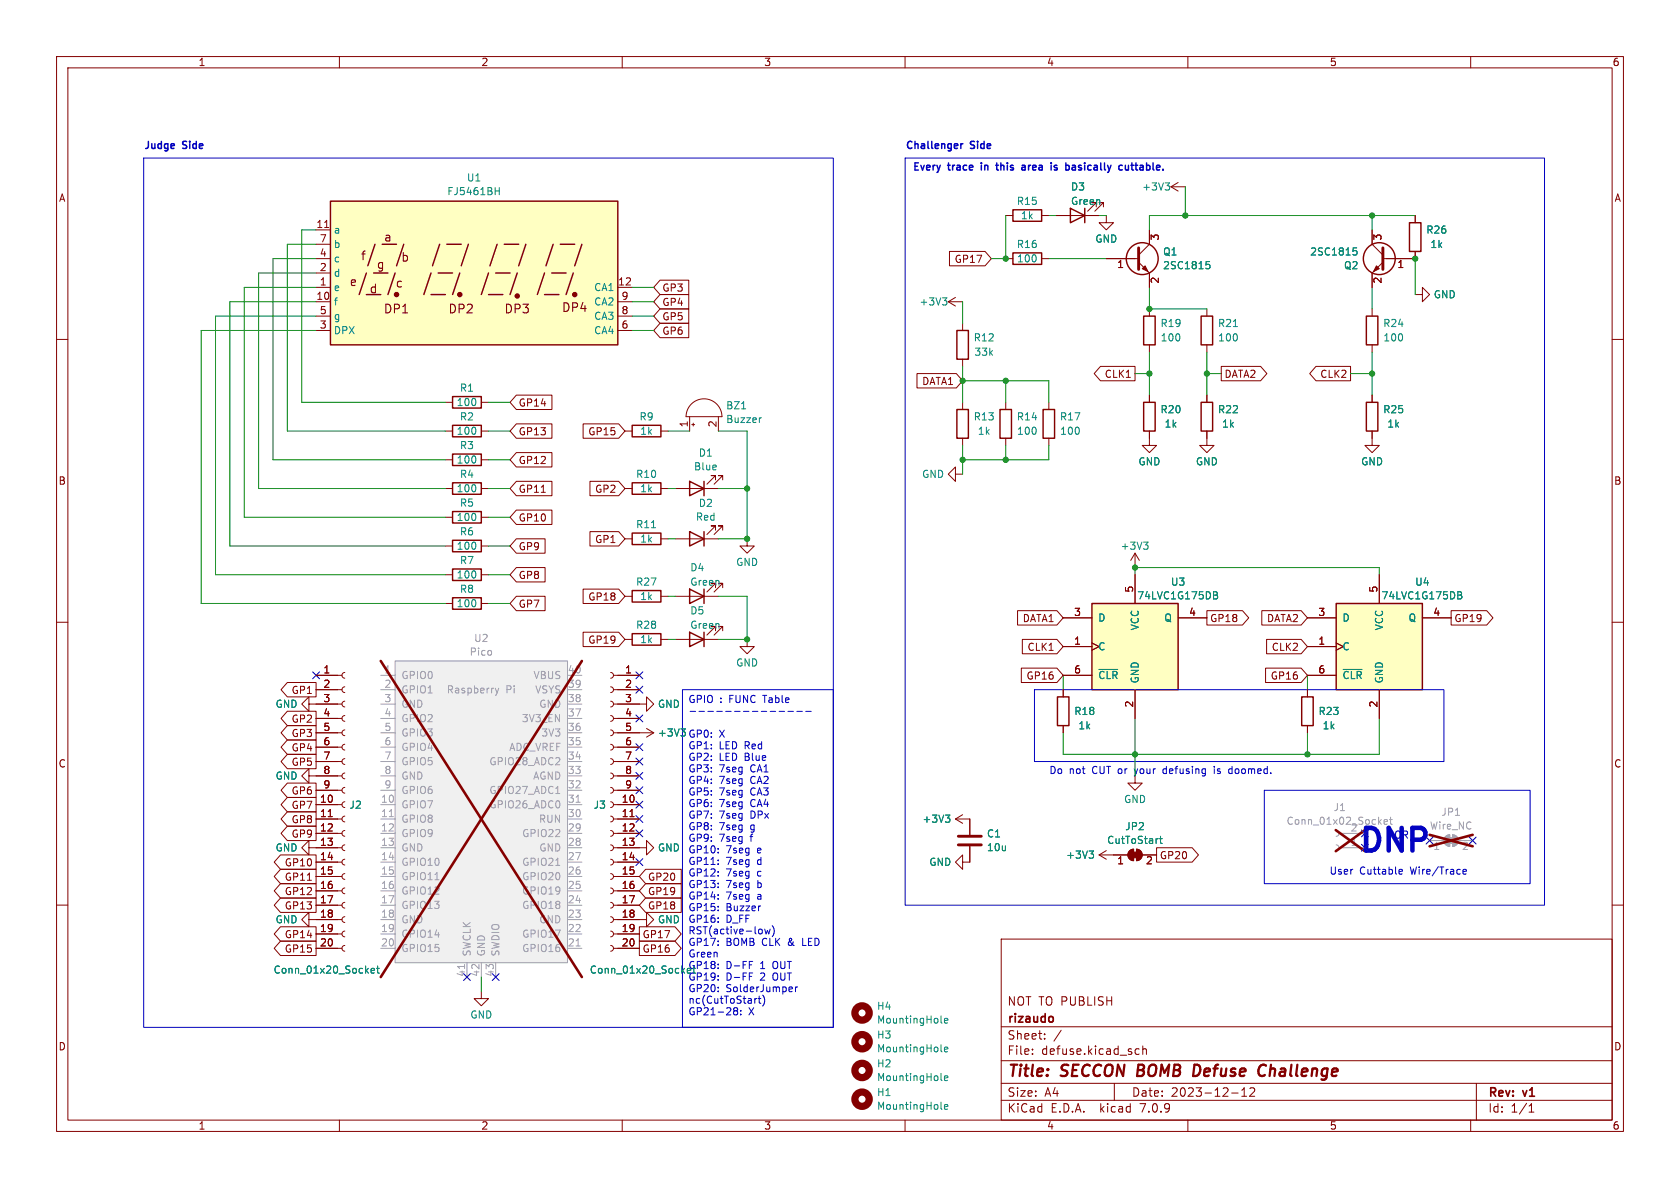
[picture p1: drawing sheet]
<svg xmlns="http://www.w3.org/2000/svg" width="297mm" height="210mm" viewBox="0 0 297 210" stroke-linecap="round" stroke-linejoin="round" font-family="sans-serif">
<g fill="none" stroke="#840000" stroke-width=".18">
<path d="M10 10h277v190h-277zM12 12h273v186h-273zM60 10v2M110 10v2M160 10v2M210 10v2M260 10v2M177.8 38.1h1.3M184.1 38.1h1.3M186.7 38.1h7.6M193.8 36.6v-.8h-.8h.8l-1.5 1.5M195.1 36.6v-.8h-.8h.8l-1.6 1.5"/>
<path d="M195.6 38.1v1.3h1.2l-1.2 1.2-1.3-1.2h1.3M207 33l1.3 .8M207 33h2.5M208.3 32.3l-1.3 .7M250.2 38.1v1.3M10 60h2M55.9 53.3h2.5M55.9 50.8h2.5M55.9 40.6h2.5M55.9 48.3h2.5M55.9 58.4h2.5M55.9 45.7h2.5"/>
<path d="M55.9 55.9h2.5M55.9 43.2h2.5M57.4 40.2h.7M109.2 53.3h2.6M109.2 50.8h2.6M109.2 58.4h2.6M109.2 55.9h2.6M116.7 52.1h5.1v2.5h-5.1l-1.1-1.3zM116.7 57.1h5.1v2.6h-5.1l-1.1-1.3zM116.7 54.6h5.1v2.6h-5.1l-1.1-1.3zM116.7 49.5h5.1v2.6h-5.1l-1.1-1.3zM167.6 53.3l1.3 .8"/>
<path d="M167.6 53.3h2.6M167.9 44.4h6.2l1.2 1.3-1.2 1.3h-6.2zM168.9 52.6l-1.3 .7M170.2 57.2v1.2M177.8 45.7h1.3M184.1 45.7h1.3M195.6 45.7h5.6M201.3 46.4l1.9 1.9v2.5M203.2 40.6v2.6l-1.9 1.9M203.2 54.6v1.3M213.4 54.6v1.3M242.6 40.6v2.6l1.9 1.9"/>
<path d="M242.6 54.6v1.3M244.5 46.4l-1.9 1.9v2.5M250.2 52.1h1.3v-1.3l1.2 1.3-1.2 1.2v-1.2M250.2 44.5v1.2h-5.6M285 60h2M78.7 76.2h1.3M78.7 71.1h1.3M85.1 76.2h1.3M85.1 71.1h1.3M91.3 74.9h6.3v2.6h-6.3l-1.1-1.3zM91.3 69.8h6.3v2.6h-6.3l-1.1-1.3zM103.1 74.9h6.3l1.1 1.3-1.1 1.3h-6.3z"/>
<path d="M110.5 76.2h1.3M116.8 76.2h1.3M121.9 73.7v2.5M122.2 71.4a3.2 3.2 0 0 1 3.5-.7 3.2 3.2 0 0 1 1.9 3h-6.3a3.2 3.2 0 0 1 .9-2.3zM122.3 75.1h.5M122.6 74.8v.5M127 73.7v2.5M162.1 66h7l1.1 1.3-1.1 1.3h-7zM170.2 63.5v1.3M170.2 71.1v1.3M170.2 77.5v1.2M177.8 71.1v1.3"/>
<path d="M177.8 77.5v1.2M185.4 71.1v1.3M185.4 77.5v1.2M194.5 64.8h6.2v2.5h-6.2l-1.1-1.3zM203.2 76.2v2.5h1.3l-1.3 1.3-1.3-1.3h1.3M203.2 61v1.2M203.2 69.9v1.2M213.4 76.2v2.5h1.2l-1.2 1.3-1.3-1.3h1.3M213.4 61v1.2M213.4 69.9v1.2M215.9 64.8h7l1.1 1.2-1.1 1.3h-7zM232.6 64.8h6.2v2.5h-6.2l-1.1-1.3z"/>
<path d="M242.6 76.2v2.5h1.2l-1.2 1.3-1.3-1.3h1.3M242.6 61v1.2M242.6 69.9v1.2M78.7 91.4h1.3M78.7 96.5h1.3M78.7 86.4h1.3M78.7 81.3h1.3M85.1 91.4h1.3M85.1 96.5h1.3M85.1 86.4h1.3M85.1 81.3h1.3M91.3 85.1h6.3v2.5h-6.3l-1.1-1.2z"/>
<path d="M91.3 80h6.3v2.6h-6.3l-1.1-1.3zM91.3 90.2h6.3v2.5h-6.3l-1.1-1.3zM91.3 95.2h5.1v2.6h-5.1l-1.1-1.3zM95.7 87h.7M104.3 85.1h5.1l1.1 1.3-1.1 1.2h-5.1zM104.3 94h5.1l1.1 1.3-1.1 1.2h-5.1zM110.5 95.3h1.3M110.5 86.4h1.3M116.8 95.3h1.3M116.8 86.4h1.3M119.4 95.3h7.6M119.4 86.4h7.6"/>
<path d="M126.5 93.7v-.7h-.8h.8l-1.5 1.5M126.5 84.8v-.7h-.8h.8l-1.5 1.5M127.8 93.7v-.7h-.8h.8l-1.6 1.5M127.8 84.8v-.7h-.8h.8l-1.6 1.5M132.1 95.3v1.2h1.2l-1.2 1.3-1.3-1.3h1.3M168.9 83.8v-1.2l-1.3 1.2 1.3 1.3v-1.3h1.3M200.7 97.8v2.5M200.7 97.8l-.8 1.3M200.7 97.8l.7 1.3M10 110h2M55.9 119.4h4.6M61 118.9l-.4 .1-.1 .4 .1 .3 .4 .2"/>
<path d="M78.7 106.7h1.3M78.7 101.6h1.3M85.1 106.7h1.3M85.1 101.6h1.3M91.3 105.4h5.1v2.6h-5.1l-1.1-1.3zM91.3 100.3h5.1v2.6h-5.1l-1.1-1.3zM103.1 111.8h6.3l1.1 1.2-1.1 1.3h-6.3zM103.1 104.1h6.3l1.1 1.3-1.1 1.3h-6.3zM107.9 118.9l.4 .1 .2 .4-.2 .4-.4 .1M108.5 119.4h4.5M110.5 105.4h1.3M110.5 113h1.3"/>
<path d="M116.8 105.4h1.3M116.8 113h1.3M119.4 105.4h7.6M119.4 113h7.6M126.5 103.9v-.8h-.8h.8l-1.5 1.5M126.5 111.5v-.8h-.8h.8l-1.5 1.6M127.8 103.9v-.8h-.8h.8l-1.6 1.5M127.8 111.5v-.8h-.8h.8l-1.6 1.6M132.1 113v1.3h1.2l-1.2 1.3-1.3-1.3h1.3M179.9 107.9h6.9l1.2 1.3-1.2 1.3h-6.9zM180.6 118.1h6.2l1.2 1.3-1.2 1.3h-6.2zM180.7 113h6.1l1.2 1.3-1.2 1.3h-6.1z"/>
<path d="M188 119.4h5M188 114.3h5M188 109.2h5M193 113.7l1.3 .6-1.3 .6M200.7 101.6v5.1M208.3 109.2h5.1M213.4 107.9h6.3l1.1 1.3-1.1 1.3h-6.3zM223.1 107.9h6.9l1.1 1.3-1.1 1.3h-6.9zM223.7 118.1h6.3l1.1 1.3-1.1 1.3h-6.3zM223.9 113h6.1l1.1 1.3-1.1 1.3h-6.1zM231.1 119.4h5.1M231.1 114.3h5.1"/>
<path d="M231.1 109.2h5.1M236.2 113.7l1.3 .6-1.3 .6M243.8 101.6v5.1M251.5 109.2h5M256.5 107.9h6.3l1.1 1.3-1.1 1.3h-6.3zM285 110h2M50.8 125.7h5.1v2.6h-5.1l-1.1-1.3zM50.8 128.3h5.1v2.5h-5.1l-1.1-1.3zM50.8 120.6h5.1v2.6h-5.1l-1.1-1.3zM50.8 138.4h5.1v2.6h-5.1l-1.1-1.3zM50.8 130.8h5.1v2.6h-5.1l-1.1-1.3zM50.8 133.3h5.1v2.6h-5.1l-1.1-1.3z"/>
<path d="M54.6 124.5v-1.3l-1.3 1.3 1.3 1.2v-1.2h5.9M54.6 137.2v-1.3l-1.3 1.3 1.3 1.2v-1.2h5.9M55.9 139.7h4.6M55.9 134.6h4.6M55.9 132.1h4.6M55.9 129.5h4.6M55.9 127h4.6M55.9 121.9h4.6M61 139.2l-.4 .1-.1 .4 .1 .4 .4 .1M61 136.7l-.4 .1-.1 .3 .1 .4 .4 .2M61 134.1l-.4 .1-.1 .4 .1 .4 .4 .1M61 131.6l-.4 .1-.1 .4 .1 .3 .4 .2"/>
<path d="M61 129l-.4 .2-.1 .3 .1 .4 .4 .1M61 126.5l-.4 .1-.1 .4 .1 .4 .4 .1M61 124l-.4 .1-.1 .3 .1 .4 .4 .2M61 121.4l-.4 .1-.1 .4 .1 .4 .4 .1M107.9 139.2l.4 .1 .2 .4-.2 .4-.4 .1M107.9 136.7l.4 .1 .2 .4-.2 .3-.4 .2M107.9 134.1l.4 .2 .2 .3-.2 .4-.4 .1M107.9 131.6l.4 .1 .2 .4-.2 .4-.4 .1M107.9 129l.4 .2 .2 .4-.2 .3-.4 .1M107.9 126.5l.4 .1 .2 .4-.2 .4-.4 .1M107.9 124l.4 .1 .2 .4-.2 .3-.4 .2M107.9 121.4l.4 .2 .2 .3-.2 .4-.4 .1"/>
<path d="M108.5 124.5h5.8v-1.3l1.3 1.3-1.3 1.2v-1.2M108.5 139.7h4.5M108.5 137.2h4.5M108.5 134.6h4.5M108.5 132.1h4.5M108.5 129.5h7.1M108.5 127h4.5M108.5 121.9h4.5M114.3 128.8l1.3 .7M115.6 129.5l-1.3 .8M188 121.9v1.3M188 128.3v1.2"/>
<path d="M200.7 137.2v1.2h1.2l-1.2 1.3-1.3-1.3h1.3M200.7 121.9v5.1M231.1 121.9v1.3M231.1 128.3v1.2M243.8 121.9v5.1M10 160h2M49.6 153.7h6.3v2.5h-6.3l-1.1-1.3zM49.6 156.2h6.3v2.6h-6.3l-1.1-1.3zM49.6 158.7h6.3v2.6h-6.3l-1.1-1.3zM49.6 151.1h6.3v2.6h-6.3l-1.1-1.3zM50.8 141h5.1v2.5h-5.1l-1.1-1.3zM50.8 143.5h5.1v2.6h-5.1l-1.1-1.3z"/>
<path d="M50.8 146h5.1v2.6h-5.1l-1.1-1.3zM54.3 155.6h.8M54.6 149.9v-1.3l-1.3 1.3 1.3 1.2v-1.2h5.9M55.9 157.5h4.6M55.9 154.9h4.6M55.9 152.4h4.6M55.9 147.3h4.6M55.9 144.8h4.6M55.9 142.2h4.6M58 144.4h.8M61 159.5l-.4 .1-.1 .4 .1 .4 .4 .1M61 157l-.4 .1-.1 .4 .1 .3 .4 .2"/>
<path d="M61 154.4l-.4 .2-.1 .3 .1 .4 .4 .1M61 151.9l-.4 .1-.1 .4 .1 .4 .4 .1M61 149.4l-.4 .1-.1 .3 .1 .4 .4 .2M61 146.8l-.4 .1-.1 .4 .1 .4 .4 .1M61 144.3l-.4 .1-.1 .4 .1 .3 .4 .2M61 141.7l-.4 .2-.1 .3 .1 .4 .4 .1M107.9 159.5l.4 .2 .2 .3-.2 .4-.4 .1M107.9 157l.4 .1 .2 .4-.2 .4-.4 .1M107.9 154.4l.4 .2 .2 .4-.2 .3-.4 .1M107.9 151.9l.4 .1 .2 .4-.2 .4-.4 .1M107.9 149.4l.4 .1 .2 .4-.2 .3-.4 .2M107.9 146.8l.4 .2 .2 .3-.2 .4-.4 .1"/>
<path d="M107.9 144.3l.4 .1 .2 .4-.2 .4-.4 .1M107.9 141.7l.4 .2 .2 .4-.2 .3-.4 .1M108.5 149.9h5.8v-1.3l1.3 1.3-1.3 1.2v-1.2M108.5 157.5h4.5M108.5 154.9h4.5M108.5 152.4h4.5M108.5 147.3h4.5M108.5 144.8h4.5M108.5 142.2h4.5M111.4 144.4h.7M114.1 153.7h6.3v2.5h-6.3l-1.1-1.3zM114.1 156.2h6.3v2.6h-6.3l-1.1-1.3z"/>
<path d="M114.1 158.7h6.3v2.6h-6.3l-1.1-1.3zM168.9 144.8h2.5v2.8M168.9 144.8l1.3 .7M170.2 144l-1.3 .8M171.4 149.6v2.8h-1.2v1.3l-1.3-1.3 1.3-1.3v1.3M194.3 151.1l1.3 .8M194.3 151.1h5.1M195.6 150.4l-1.3 .7M199.7 150.4l.7-.3v2a1.02 1.02 0 0 1-.9-.6 1.02 1.02 0 0 1 .2-1.1zM200.9 150.1a1.02 1.02 0 0 1 1 1 1.02 1.02 0 0 1-1 1zM201.9 151.1h2.6M204.5 149.9h6.3l1.1 1.2-1.1 1.3h-6.3z"/>
<path d="M285 160h2M49.6 163.8h6.3v2.6h-6.3l-1.1-1.3zM49.6 166.4h6.3v2.5h-6.3l-1.1-1.3zM54.6 162.6v-1.3l-1.3 1.3 1.3 1.2v-1.2h5.9M55.9 167.6h4.6M55.9 165.1h4.6M55.9 160h4.6M61 167.1l-.4 .2-.1 .3 .1 .4 .4 .1M61 164.6l-.4 .1-.1 .4 .1 .4 .4 .1M61 162.1l-.4 .1-.1 .3 .1 .4 .4 .2M85.1 175.3v1.2h1.3l-1.3 1.3-1.3-1.3h1.3M107.9 167.1l.4 .2 .2 .4-.2 .3-.4 .1"/>
<path d="M107.9 164.6l.4 .1 .2 .4-.2 .4-.4 .1M107.9 162.1l.4 .1 .2 .4-.2 .3-.4 .2M108.5 162.6h5.8v-1.3l1.3 1.3-1.3 1.2v-1.2M108.5 167.6h4.5M108.5 165.1h4.5M108.5 160h4.5M113 166.4h6.3l1.1 1.2-1.1 1.3h-6.3zM113 163.8h6.3l1.1 1.3-1.1 1.3h-6.3zM177 166h108v32h-108zM60 198v2M110 198v2M160 198v2"/>
<path d="M177 194.5h108M177 191.5h108M177 187.5h108M177 181.5h108M182.5 186.3v.1M182.5 185.5v.1M184.7 183.6v.1M184.7 182.8v.1M187.6 182.1l-1.3 2M197 191.5v3M200.8 186.3h.6M200.8 185.5h.6"/>
<path d="M202 185.5l.2-.1 .4 .1 .1 .9M202 184.9v1.5M210 198v2M217.7 193.2h1.2M219.5 193.8h.9M219.5 192.7l.5-.4v1.5M221 192.4l.5-.1 .2 .1 .1 .3-.9 1.1h.9M260 198v2M261 191.5v6.5M270.3 196.6h.9M270.3 195.5l.4-.4v1.5"/>
</g>
<path d="M201.3 188.2l-.3 2h.8M211.2 188.2l.7 .1M211.9 189.9l-.5 .3M223.6 190a.73 .73 0 0 1-.9 .1M223.8 188.4a.69 .69 0 0 0-1 .1" fill="none" stroke="#840000" stroke-width=".4"/>
<path d="M186.1 179.8l.1 .2v.4l-.1 .2" fill="none" stroke="#840000" stroke-width=".3"/>
<path d="M69.8 116.8h30.5v53.4h-30.5z" fill="#f0f0f0" stroke="#f0f0f0" stroke-width=".18"/>
<g fill="none" stroke="#a1a1a1" stroke-width=".18">
<path d="M67.3 119.4h2.5M69.8 116.8h30.5v53.4h-30.5zM100.3 119.4h2.6M67.3 121.9h2.5M67.3 124.5h2.5M67.3 139.7h2.5M67.3 137.2h2.5M67.3 134.6h2.5M67.3 132.1h2.5M67.3 129.5h2.5M67.3 127h2.5M87.6 121.7l.3 .8"/>
<path d="M87.9 122.5l-.3 .4M88.2 121.7l-.3 .8M100.3 121.9h2.6M100.3 124.5h2.6M100.3 139.7h2.6M100.3 137.2h2.6M100.3 134.6h2.6M100.3 132.1h2.6M100.3 129.5h2.6M100.3 127h2.6M67.3 142.2h2.5M67.3 144.8h2.5"/>
<path d="M67.3 147.3h2.5M67.3 149.9h2.5M67.3 152.4h2.5M67.3 154.9h2.5M67.3 157.5h2.5M68.8 144.4h.7M76.9 155.5h.7M98.2 153h.8M98.2 140.3h.8M100.3 142.2h2.6M100.3 144.8h2.6M100.3 147.3h2.6"/>
<path d="M100.3 149.9h2.6M100.3 152.4h2.6M100.3 154.9h2.6M100.3 157.5h2.6M101.8 141.8h.8M236.2 146.8l.4 .2 .1 .3-.1 .4-.4 .1M236.2 149.4l.4 .1 .1 .4-.1 .3-.4 .2M236.7 147.3h4.6M236.7 149.9h4.6M244.7 144.9h.5M245.7 144.9h.4M245.8 144.5v1"/>
<path d="M252.7 148.6h2.6M255.6 147.8l.7-.2v2a1.02 1.02 0 0 1-1-.6 1.02 1.02 0 0 1 .3-1.2zM256.8 147.6a1.02 1.02 0 0 1 1 1 1.02 1.02 0 0 1-1 1zM257.8 148.6h2.5M67.3 160h2.5M67.3 162.6h2.5M67.3 165.1h2.5M67.3 167.6h2.5M82.1 170.5v.7M82.5 170.2v2.5M85.1 170.2v2.5M87.6 170.2v2.5"/>
<path d="M100.3 160h2.6M100.3 162.6h2.6M100.3 165.1h2.6M100.3 167.6h2.6M101.8 167.2h.8"/>
</g>
<path d="M67.3 116.8l35.6 55.9M102.9 116.8l-35.6 55.9M236.1 146.7l5.2 3.8M241.3 146.7l-5.2 3.8M252.7 147.6l7.6 2M260.3 147.6l-7.6 2" fill="none" stroke="#840000" stroke-width=".46"/>
<g fill="none" stroke="#840000" stroke-width=".25">
<path d="M58.4 35.6h50.8v25.4h-50.8zM179.1 37.1h5v2h-5zM189.2 36.8l2.6 1.3-2.6 1.3zM191.8 36.8v2.6M249.2 39.4h2v5.1h-2zM64.8 48.3l-1.3 3.8M64.8 52.1h2.5M66 48.3h2.6M66.3 43.2l-1.3 3.8M67.6 43.2h2.5M69.8 48.3l-1.2 3.8M71.4 43.2l-1.3 3.8"/>
<path d="M76.2 52.1h2.5M76.2 48.3l-1.3 3.8M77.5 48.3h2.5M77.7 43.2l-1.2 3.8M79 43.2h2.5M81.3 48.3l-1.3 3.8M82.8 43.2l-1.3 3.8M86.4 52.1h2.5M86.4 48.3l-1.3 3.8M87.6 48.3h2.6M87.9 43.2l-1.3 3.8M89.2 43.2h2.5"/>
<path d="M91.4 48.3l-1.2 3.8M93 43.2l-1.3 3.8M96.3 52.1h2.5M96.3 48.3l-1.3 3.8M97.5 48.3h2.6M97.8 43.2l-1.3 3.8M99.1 43.2h2.5M101.3 48.3l-1.2 3.8M102.9 43.2l-1.3 3.8M169.2 58.4h2v5.1h-2zM179.1 44.7h5v2h-5zM202.2 55.9h2v5.1h-2z"/>
<path d="M212.3 55.9h2.1v5.1h-2.1zM241.6 55.9h2v5.1h-2zM80 75.2h5.1v2h-5.1zM80 70.1h5.1v2h-5.1zM111.8 75.2h5v2h-5zM169.2 72.4h2v5.1h-2zM176.8 72.4h2v5.1h-2zM184.4 72.4h2v5.1h-2zM202.2 71.1h2v5.1h-2zM212.3 71.1h2.1v5.1h-2.1zM241.6 71.1h2v5.1h-2zM80 90.4h5.1v2.1h-5.1z"/>
<path d="M80 95.5h5.1v2h-5.1zM80 85.3h5.1v2.1h-5.1zM80 80.3h5.1v2h-5.1zM111.8 94.2h5v2.1h-5zM111.8 85.3h5v2.1h-5zM121.9 94l2.6 1.3-2.6 1.2zM121.9 85.1l2.6 1.3-2.6 1.2zM124.5 85.1v2.5M124.5 94v2.5M80 105.7h5.1v2h-5.1zM80 100.6h5.1v2h-5.1zM111.8 104.4h5v2h-5z"/>
<path d="M111.8 112h5v2h-5zM121.9 104.1l2.6 1.3-2.6 1.3zM121.9 111.8l2.6 1.2-2.6 1.3zM124.5 104.1v2.6M124.5 111.8v2.5M193 106.7h15.3v15.2h-15.3zM236.2 106.7h15.3v15.2h-15.3zM186.9 123.2h2.1v5.1h-2.1zM230.1 123.2h2.1v5.1h-2.1z"/>
<circle cx="201.9" cy="45.7" r="2.82"/>
<circle cx="243.8" cy="45.7" r="2.82"/>
</g>
<g fill="none" stroke="#008484" stroke-width=".18">
<path d="M87.5 33.8h.8M88.3 33.1v1.3M206 32.3h.8l-.5 .5M206.5 32.8l.3 .3v.3l-.3 .2M166.6 52.6h.8l-.4 .5M167.2 53.1l.2 .3v.3l-.2 .2M213.2 46.2h.6M213.4 46.7h.3l.2 .3-.1 .5h-.4M218 57.7h.8M239.2 43.8h.6M239.4 44.3h.3l.2 .2-.1 .5-.4 .1M131.1 72.3h.7"/>
<path d="M134.6 73.9h-.2M115.2 93.3h.7M202.2 95.8h.8l-.5 .5M202.7 96.3l.3 .3v.3l-.3 .2M194.3 118.3h3.3M214.5 104.6l.6 .1 .1 .3-.2 .2M214.5 105.2h.5M215 105.2l.3 .3-.1 .3-.7 .1M237.5 118.3h3.3M257.7 104.6l.6 .1 .1 .3-.3 .2M257.7 105.2h.4M258.1 105.2l.3 .3v.3l-.7 .1"/>
<path d="M120.4 128.8h.8l-.5 .5M120.9 129.3l.2 .2M121.1 130l-.2 .1M167.1 144.1h.8l-.4 .5M167.7 144.6l.2 .2v.3l-.2 .3M192.5 150.4h.8l-.4 .5M193.1 150.9l.2 .3v.3l-.2 .2M205 148.3h.5M205.2 147.8v1.1l.3 .2M65.6 171.6l.6-.1v-.3h-.4l-.2 .2 .1 .6h.5M66.6 171.2h.5M66.8 170.8v1l.3 .2"/>
<path d="M166.4 190.8l.1 .2M166.4 185.8l.1 .1M166.4 195.9l.1 .2M166.4 180.7l.1 .2M167 190.6l.6-.1-.1-.3h-.4l-.1 .2v.6h.5M167 180.4l.6-.1-.1-.2-.4-.1-.1 .2v.6h.5M167 185.5l.6-.1-.1-.2-.4-.1-.1 .2v.6h.5M167 195.7l.6-.1-.1-.3h-.4l-.1 .1v.6h.5"/>
</g>
<g fill="#ffffc2" stroke="#ffffc2" stroke-width=".18">
<path d="M58.4 35.6h50.8v25.4h-50.8z"/>
<path d="M193 106.7h15.3v15.2h-15.3z"/>
<path d="M236.2 106.7h15.3v15.2h-15.3z"/>
</g>
<g fill="#840000" stroke="#840000" stroke-width=".25">
<circle cx="70.1" cy="52.1" r=".36"/>
<circle cx="81.3" cy="52.1" r=".36"/>
<circle cx="91.4" cy="52.3" r=".36"/>
<circle cx="101.6" cy="52.1" r=".36"/>
</g>
<path d="M201.3 43.8v3.8M244.5 43.8v3.8M169.4 149.4h4.1M169.4 147.8h4.1" fill="none" stroke="#840000" stroke-width=".51"/>
<g fill="#840000" stroke="#840000" stroke-width=".18">
<path d="M243.3 47l.5 .5-1 .5z"/>
<path d="M200.2 150.6h1v1h-1z"/>
<path d="M199.7 150.4l.7-.3v2a1.02 1.02 0 0 1-.9-.6 1.02 1.02 0 0 1 .2-1.1z"/>
<path d="M200.9 150.1a1.02 1.02 0 0 1 1 1 1.02 1.02 0 0 1-1 1z"/>
<path d="M202.4 47l.5 1-1-.5z"/>
</g>
<g fill="none" stroke="#840000" stroke-width="1.3">
<circle cx="152.4" cy="179.1" r="1.27"/>
<circle cx="152.4" cy="189.2" r="1.27"/>
<circle cx="152.4" cy="194.3" r="1.27"/>
<circle cx="152.4" cy="184.1" r="1.27"/>
</g>
<g fill="#a1a1a1" stroke="#a1a1a1" stroke-width=".18">
<path d="M256 148.1h1v1h-1z"/>
<path d="M255.6 147.8l.7-.2v2a1.02 1.02 0 0 1-1-.6 1.02 1.02 0 0 1 .3-1.2z"/>
<path d="M256.8 147.6a1.02 1.02 0 0 1 1 1 1.02 1.02 0 0 1-1 1z"/>
</g>
<g fill="none" stroke="#0000c2" stroke-width=".18">
<path d="M25.4 27.9h121.9v153.7h-121.9zM160 27.9h113v132.1h-113zM120.6 121.9h26.7v59.7h-26.7zM122 125.8h1M123.6 125.8h.9M125.1 125.8h1M126.7 125.8h1M128.3 125.8h1M129.9 125.8h.9M131.4 125.8h1M133 125.8h1M134.6 125.8h1"/>
<path d="M136.2 125.8h.9M137.7 125.8h1M139.3 125.8h1M140.9 125.8h.9M142.4 125.8h1M182.9 121.9h72.4v12.7h-72.4zM205.7 136l-.1 .1 .1 .6M214.7 135.5v.1M214.7 135.9v.8M217.3 136.6l.2 .1h.3M217.8 136l-.3-.1-.2 .1M223.5 139.7h47v16.5h-47z"/>
<path d="M247.4 154.5h.5M247.4 153.7h.4l.1 .3-.6 .1M258.6 154.3l.2 .2h.4M258.6 153.9l.2-.2h.3l.1 .2v.1l-.6 .1M129.8 178.7l-.1 .5 .2 .2 .5-.1v-.4l-.1-.2M131 179.3v.1M132.5 170h.6M132.5 172h.6M134.2 176.1v1.1l.3 .2M134.3 160.2h.2M134.6 164.3l.2 .2-.2 .5M135.1 176.4v.9l-.3 .5"/>
<path d="M135.2 164.2l.2 .9 .3-.6 .2 .6 .3-.9M136.5 163.6a1.46 1.46 0 0 1 0 2M139.9 174.5l.2 .3-.6 .1M140 175.3h-.1M140.6 174.5v.8M141 174.5l-.4 .2"/>
</g>
<g fill="none" stroke="#0000c2" stroke-width=".25">
<path d="M169.9 25.4v.9M170.2 25.4l-.3 .2M173.5 28.8v.1M173.5 29.2v.9M176 29.2h.5M176.2 28.8v1.1l.3 .2M180.8 29.2h.3l.1 .2v.7M181.2 30l-.4 .1M181.2 29.5l-.4 .1M186.4 29.3h.5M186.4 29.6l.5 .1v.2l-.2 .2-.3-.1M189.7 29.2l.4 .1v.8"/>
<path d="M190.1 30l-.4 .1M190.1 29.5l-.4 .1M199.5 29.9l-.2 .2-.3-.1M199.5 29.2v.9M199.9 29.2h.5M200.1 28.8v1.1l.3 .2"/>
</g>
<g fill="none" stroke="#008400" stroke-width=".18">
<path d="M177.8 38.1v7.6h-2.5M185.4 38.1h1.3M194.3 38.1h1.3M209.5 33v5.1M242.6 38.1v2.5M250.2 38.1h-47v2.5M55.9 50.8h-12.7v40.6h35.5M55.9 45.7h-7.6v35.6h30.4M55.9 40.6h-2.6v30.5h25.4M55.9 43.2h-5.1v33h27.9M55.9 58.4h-20.3v48.3h43.1M55.9 55.9h-17.8v45.7h40.6"/>
<path d="M55.9 53.3h-15.3v43.2h38.1M55.9 48.3h-10.2v38.1h33M111.8 50.8h3.8M111.8 58.4h3.8M111.8 55.9h3.8M111.8 53.3h3.8M170.2 53.3v3.9M185.4 45.7h10.2M203.2 50.8v3.8h10.2M242.6 50.8v3.8M250.2 45.7v6.4M86.4 71.1h3.8"/>
<path d="M86.4 76.2h3.8M118.1 76.2h3.8M127 76.2h5.1v19.1h-5.1M170.2 64.8v6.3M170.2 78.7v5.1M170.2 67.3h15.2v3.8M177.8 67.3v3.8M177.8 78.7v2.6M185.4 78.7v2.6h-15.2M200.7 66h2.5M203.2 62.2v7.7M213.4 66h2.5"/>
<path d="M213.4 62.2v7.7M238.8 66h3.8M242.6 62.2v7.7M86.4 81.3h3.8M86.4 91.4h3.8M86.4 86.4h3.8M86.4 96.5h3.8M118.1 95.3h1.3M118.1 86.4h1.3M127 86.4h5.1M86.4 101.6h3.8M86.4 106.7h3.8"/>
<path d="M118.1 113h1.3M118.1 105.4h1.3M127 105.4h5.1v7.6h-5.1M188 119.4v2.5M200.7 101.6v-1.3h43.1v1.3M231.1 119.4v2.5M200.7 127v10.2M231.1 129.5v3.9M243.8 127v6.4h-55.8v-3.9M85.1 172.7v2.6"/>
</g>
<g fill="none" stroke="#000084" stroke-width=".18">
<path d="M55.3 118.8l1.2 1.2M56.5 118.8l-1.2 1.2M112.4 118.8l1.2 1.2M113.6 118.8l-1.2 1.2M112.4 121.3l1.2 1.2M112.4 126.4l1.2 1.2M112.4 136.6l1.2 1.2M112.4 139.1l1.2 1.2M112.4 134l1.2 1.2M112.4 131.5l1.2 1.2M113.6 121.3l-1.2 1.2M113.6 126.4l-1.2 1.2"/>
<path d="M113.6 136.6l-1.2 1.2M113.6 139.1l-1.2 1.2M113.6 134l-1.2 1.2M113.6 131.5l-1.2 1.2M112.4 144.2l1.2 1.2M112.4 146.7l1.2 1.2M112.4 151.8l1.2 1.2M112.4 141.6l1.2 1.2M113.6 144.2l-1.2 1.2M113.6 141.6l-1.2 1.2M113.6 146.7l-1.2 1.2M113.6 151.8l-1.2 1.2"/>
<path d="M259.7 148l1.3 1.2M261 148l-1.3 1.2M81.9 172.1l1.3 1.2M83.2 172.1l-1.3 1.2M87 172.1l1.2 1.2M88.2 172.1l-1.2 1.2"/>
</g>
<g fill="#008400" stroke="#008400" stroke-width=".18">
<circle cx="132.1" cy="95.3" r=".46"/>
<circle cx="132.1" cy="86.4" r=".46"/>
<circle cx="132.1" cy="113" r=".46"/>
<circle cx="200.7" cy="133.4" r=".46"/>
<circle cx="203.2" cy="54.6" r=".46"/>
<circle cx="170.2" cy="67.3" r=".46"/>
<circle cx="177.8" cy="67.3" r=".46"/>
<circle cx="177.8" cy="81.3" r=".46"/>
<circle cx="170.2" cy="81.3" r=".46"/>
<circle cx="209.5" cy="38.1" r=".46"/>
<circle cx="177.8" cy="45.7" r=".46"/>
<circle cx="203.2" cy="66" r=".46"/>
<circle cx="213.4" cy="66" r=".46"/>
<circle cx="242.6" cy="38.1" r=".46"/>
<circle cx="242.6" cy="66" r=".46"/>
<circle cx="231.1" cy="133.4" r=".46"/>
<circle cx="250.2" cy="45.7" r=".46"/>
<circle cx="200.7" cy="100.3" r=".46"/>
</g>
<text font-size="5.6" fill="#000084" x="240" y="150.9">DNP</text>
<g font-size="2.8" fill="#840000">
<text x="178" y="190.9">Title:</text>
<text x="187.7" y="190.9">SECCON</text>
<text x="201.9" y="190.9">BOMB</text>
<text x="212.6" y="190.9">Defuse</text>
<text x="224.9" y="190.9">Challenge</text>
</g>
<g font-size="2.1" fill="#840000">
<text x="63.7" y="46.3">f</text>
<text x="66.5" y="47.8">g</text>
<text x="67.8" y="43">a</text>
<text x="70.8" y="46.5">b</text>
<text x="61.7" y="50.8">e</text>
<text x="65.2" y="52.1">d</text>
<text x="69.8" y="51.1">c</text>
<text x="67.7" y="55.7">DP1</text>
<text x="79.2" y="55.7">DP2</text>
<text x="89.1" y="55.7">DP3</text>
<text x="99.2" y="55.4">DP4</text>
<text x="178" y="178">NOT TO PUBLISH</text>
<text x="178" y="184">Sheet:</text>
<text x="178" y="181.2">rizaudo</text>
<text x="178" y="186.7">File:</text>
<text x="184.1" y="186.7">defuse.kicad_sch</text>
<text x="178" y="196.9">KiCad</text>
<text x="178" y="194.1">Size:</text>
<text x="184.7" y="194.1">A4</text>
<text x="185.7" y="196.9">E.D.A.</text>
<text x="194.6" y="196.9">kicad</text>
<text x="200" y="194.1">Date:</text>
<text x="201.8" y="196.9">7.0.9</text>
<text x="207" y="194.1">2023-12-12</text>
<text x="263" y="194.3">Rev:</text>
<text x="263" y="196.9">Id:</text>
<text x="267.1" y="196.9">1/1</text>
<text x="269.4" y="194.3">v1</text>
</g>
<g font-size="1.8" fill="#840000">
<text x="35" y="11.9">1</text>
<text x="85" y="11.9">2</text>
<text x="135" y="11.9">3</text>
<text x="185" y="11.9">4</text>
<text x="235" y="11.9">5</text>
<text x="285" y="11.9">6</text>
<text x="10.3" y="35.9">A</text>
<text x="285.3" y="35.9">A</text>
<text x="55.8" y="40.4">11</text>
<text x="56.4" y="45.5">4</text>
<text x="56.4" y="42.9">7</text>
<text x="168.7" y="46.7">GP17</text>
<text x="197.4" y="47.7">1</text>
<text x="205.2" y="42.6" transform="rotate(-90 205.2 42.6)">3</text>
<text x="244.6" y="42.6" transform="rotate(-90 244.6 42.6)">3</text>
<text x="246.9" y="47.7">1</text>
<text x="55.8" y="53.1">10</text>
<text x="56.4" y="50.5">1</text>
<text x="56.4" y="48">2</text>
<text x="109.2" y="50.5">12</text>
<text x="109.8" y="53.1">9</text>
<text x="117" y="51.8">GP3</text>
<text x="205.2" y="50.2" transform="rotate(-90 205.2 50.2)">2</text>
<text x="244.6" y="50.2" transform="rotate(-90 244.6 50.2)">2</text>
<text x="56.4" y="58.2">3</text>
<text x="56.4" y="55.6">5</text>
<text x="109.8" y="58.2">6</text>
<text x="109.8" y="55.6">8</text>
<text x="117" y="54.3">GP4</text>
<text x="117" y="59.4">GP6</text>
<text x="117" y="56.8">GP5</text>
<text x="162.9" y="68.3">DATA1</text>
<text x="195.2" y="67">CLK1</text>
<text x="216.4" y="67">DATA2</text>
<text x="233.3" y="67">CLK2</text>
<text x="91.6" y="77.2">GP13</text>
<text x="91.6" y="72.1">GP14</text>
<text x="103.9" y="77.2">GP15</text>
<text x="121.7" y="75.6" transform="rotate(-90 121.7 75.6)">1</text>
<text x="126.7" y="75.6" transform="rotate(-90 126.7 75.6)">2</text>
<text x="91.6" y="82.2">GP12</text>
<text x="10.3" y="85.9">B</text>
<text x="91.6" y="87.3">GP11</text>
<text x="105.1" y="87.3">GP2</text>
<text x="285.3" y="85.9">B</text>
<text x="91.6" y="92.4">GP10</text>
<text x="91.6" y="97.5">GP9</text>
<text x="105.1" y="96.2">GP1</text>
<text x="91.6" y="107.6">GP7</text>
<text x="91.6" y="102.6">GP8</text>
<text x="103.9" y="106.4">GP18</text>
<text x="200.4" y="104.8" transform="rotate(-90 200.4 104.8)">5</text>
<text x="243.6" y="104.8" transform="rotate(-90 243.6 104.8)">5</text>
<text x="103.9" y="114">GP19</text>
<text x="180.7" y="110.2">DATA1</text>
<text x="189.8" y="109">3</text>
<text x="210.1" y="109">4</text>
<text x="213.8" y="110.2">GP18</text>
<text x="223.9" y="110.2">DATA2</text>
<text x="233" y="109">3</text>
<text x="253.3" y="109">4</text>
<text x="257" y="110.2">GP19</text>
<text x="57.1" y="119.1">1</text>
<text x="110.4" y="119.1">1</text>
<text x="181.6" y="115.3">CLK1</text>
<text x="189.8" y="114">1</text>
<text x="189.8" y="119.1">6</text>
<text x="224.7" y="115.3">CLK2</text>
<text x="233" y="114">1</text>
<text x="233" y="119.1">6</text>
<text x="51.5" y="122.9">GP1</text>
<text x="57.1" y="121.7">2</text>
<text x="57.1" y="124.2">3</text>
<text x="110.4" y="121.7">2</text>
<text x="110.4" y="124.2">3</text>
<text x="181.4" y="120.3">GP16</text>
<text x="200.4" y="125.2" transform="rotate(-90 200.4 125.2)">2</text>
<text x="224.5" y="120.3">GP16</text>
<text x="243.6" y="125.2" transform="rotate(-90 243.6 125.2)">2</text>
<text x="51.5" y="128">GP2</text>
<text x="51.5" y="130.5">GP3</text>
<text x="57.1" y="126.7">4</text>
<text x="57.1" y="129.3">5</text>
<text x="57.1" y="131.8">6</text>
<text x="110.4" y="126.7">4</text>
<text x="110.4" y="129.3">5</text>
<text x="110.4" y="131.8">6</text>
<text x="10.3" y="135.9">C</text>
<text x="51.5" y="133">GP4</text>
<text x="51.5" y="135.6">GP5</text>
<text x="57.1" y="134.4">7</text>
<text x="57.1" y="136.9">8</text>
<text x="110.4" y="134.4">7</text>
<text x="110.4" y="136.9">8</text>
<text x="285.3" y="135.9">C</text>
<text x="51.5" y="143.2">GP7</text>
<text x="51.5" y="140.7">GP6</text>
<text x="56.5" y="142">10</text>
<text x="57.1" y="139.4">9</text>
<text x="109.8" y="142">10</text>
<text x="110.4" y="139.4">9</text>
<text x="51.5" y="145.7">GP8</text>
<text x="51.5" y="148.3">GP9</text>
<text x="56.5" y="144.5">11</text>
<text x="56.5" y="147.1">12</text>
<text x="56.5" y="149.6">13</text>
<text x="109.8" y="144.5">11</text>
<text x="109.8" y="147.1">12</text>
<text x="109.8" y="149.6">13</text>
<text x="50.2" y="155.9">GP11</text>
<text x="50.2" y="153.4">GP10</text>
<text x="56.5" y="152.1">14</text>
<text x="56.5" y="154.7">15</text>
<text x="109.8" y="152.1">14</text>
<text x="109.8" y="154.7">15</text>
<text x="114.5" y="155.9">GP20</text>
<text x="197.4" y="153.1">1</text>
<text x="202.5" y="153.1">2</text>
<text x="204.9" y="152.1">GP20</text>
<text x="50.2" y="158.4">GP12</text>
<text x="50.2" y="161">GP13</text>
<text x="56.5" y="157.2">16</text>
<text x="56.5" y="159.8">17</text>
<text x="109.8" y="157.2">16</text>
<text x="109.8" y="159.8">17</text>
<text x="114.5" y="158.4">GP19</text>
<text x="114.5" y="161">GP18</text>
<text x="50.2" y="166.1">GP14</text>
<text x="56.5" y="162.3">18</text>
<text x="56.5" y="164.8">19</text>
<text x="56.5" y="167.4">20</text>
<text x="109.8" y="162.3">18</text>
<text x="109.8" y="164.8">19</text>
<text x="109.8" y="167.4">20</text>
<text x="113.5" y="166.1">GP17</text>
<text x="50.2" y="168.6">GP15</text>
<text x="113.5" y="168.6">GP16</text>
<text x="10.3" y="185.9">D</text>
<text x="285.3" y="185.9">D</text>
<text x="35" y="199.9">1</text>
<text x="85" y="199.9">2</text>
<text x="135" y="199.9">3</text>
<text x="185" y="199.9">4</text>
<text x="235" y="199.9">5</text>
<text x="285" y="199.9">6</text>
</g>
<g font-size="1.8" fill="#0000c2">
<text x="25.4" y="26.4">Judge</text>
<text x="32.4" y="26.4">Side</text>
<text x="160" y="26.4">Challenger</text>
<text x="171.7" y="26.4">Side</text>
<text x="161.3" y="30.2">Every</text>
<text x="167.7" y="30.2">trace</text>
<text x="174" y="30.2">in</text>
<text x="177.3" y="30.2">this</text>
<text x="182.3" y="30.2">area</text>
<text x="187.9" y="30.2">is</text>
<text x="191" y="30.2">basically</text>
<text x="200.9" y="30.2">cuttable.</text>
<text x="121.6" y="124.6">GPIO :</text>
<text x="129" y="124.6">FUNC</text>
<text x="135.2" y="124.6">Table</text>
<text x="127.1" y="130.7">X</text>
<text x="121.6" y="132.8">GP1:</text>
<text x="121.6" y="134.8">GP2:</text>
<text x="121.6" y="136.9">GP3:</text>
<text x="127.1" y="132.8">LED Red</text>
<text x="127.1" y="134.8">LED Blue</text>
<text x="127.1" y="136.9">7seg</text>
<text x="132.8" y="136.9">CA1</text>
<text x="185.4" y="136.9">Do</text>
<text x="189" y="136.9">not</text>
<text x="193.2" y="136.9">CUT or</text>
<text x="201" y="136.9">your</text>
<text x="206.3" y="136.9">defusing</text>
<text x="215.5" y="136.9">is</text>
<text x="218.3" y="136.9">doomed.</text>
<text x="121.6" y="138.9">GP4:</text>
<text x="121.6" y="141">GP5:</text>
<text x="121.6" y="143">GP6:</text>
<text x="127.1" y="138.9">7seg</text>
<text x="127.1" y="141">7seg</text>
<text x="127.1" y="143">7seg</text>
<text x="132.8" y="138.9">CA2</text>
<text x="132.8" y="141">CA3</text>
<text x="132.8" y="143">CA4</text>
<text x="121.6" y="145">GP7:</text>
<text x="121.6" y="147.1">GP8:</text>
<text x="121.6" y="149.1">GP9:</text>
<text x="127.1" y="145">7seg</text>
<text x="127.1" y="147.1">7seg</text>
<text x="127.1" y="149.1">7seg</text>
<text x="132.8" y="145">DPx</text>
<text x="132.8" y="147.1">g</text>
<text x="132.8" y="149.1">f</text>
<text x="227.3" y="146">Conn_01x02_Socket</text>
<text x="246.4" y="148.3">OR</text>
<text x="121.6" y="151.2">GP10:</text>
<text x="121.6" y="153.2">GP11:</text>
<text x="121.6" y="155.3">GP12:</text>
<text x="128.3" y="151.2">7seg</text>
<text x="128.3" y="153.2">7seg</text>
<text x="128.3" y="155.3">7seg</text>
<text x="134" y="151.2">e</text>
<text x="134" y="153.2">d</text>
<text x="134" y="155.3">c</text>
<text x="234.9" y="154.7">User</text>
<text x="240.4" y="154.7">Cuttable</text>
<text x="249.4" y="154.7">Wire/Trace</text>
<text x="121.6" y="157.3">GP13:</text>
<text x="121.6" y="159.4">GP14:</text>
<text x="121.6" y="161.4">GP15:</text>
<text x="128.3" y="157.3">7seg</text>
<text x="128.3" y="159.4">7seg</text>
<text x="128.3" y="161.4">Buzzer</text>
<text x="134" y="157.3">b</text>
<text x="134" y="159.4">a</text>
<text x="121.6" y="163.4">GP16:</text>
<text x="121.6" y="165.5">RST(active-low)</text>
<text x="121.6" y="167.5">GP17:</text>
<text x="128.3" y="163.4">D_FF</text>
<text x="128.3" y="167.5">BOMB</text>
<text x="134.8" y="167.5">CLK</text>
<text x="139.6" y="167.5">&amp;</text>
<text x="142.3" y="167.5">LED</text>
<text x="121.6" y="169.6">Green</text>
<text x="121.6" y="173.7">GP19:</text>
<text x="128.3" y="171.6">D-FF</text>
<text x="128.3" y="173.7">D-FF</text>
<text x="134.5" y="171.6">1</text>
<text x="134.5" y="173.7">2</text>
<text x="136.9" y="171.6">OUT</text>
<text x="136.9" y="173.7">OUT</text>
<text x="121.6" y="175.7">GP20:</text>
<text x="121.6" y="177.8">nc(CutToStart)</text>
<text x="121.6" y="179.8">GP21-28:</text>
<text x="128.3" y="175.7">SolderJumper</text>
<text x="132.3" y="179.8">X</text>
</g>
<g font-size="1.8" fill="#008484">
<text x="79" y="34.7">FJ5461BH</text>
<text x="82.4" y="32.3">U1</text>
<text x="189.2" y="33.9">D3</text>
<text x="201.8" y="33.9">+3V3</text>
<text x="58.9" y="41.5">a</text>
<text x="179.7" y="36.4">R15</text>
<text x="180.4" y="39">1k</text>
<text x="189.2" y="36.4">Green</text>
<text x="252.1" y="41.5">R26</text>
<text x="58.9" y="46.6">c</text>
<text x="58.9" y="44">b</text>
<text x="179.7" y="44">R16</text>
<text x="179.7" y="46.6">100</text>
<text x="193.5" y="43.1">GND</text>
<text x="205.5" y="45.4">Q1</text>
<text x="205.5" y="47.8">2SC1815</text>
<text x="231.5" y="45.4">2SC1815</text>
<text x="237.5" y="47.8">Q2</text>
<text x="252.8" y="44">1k</text>
<text x="58.9" y="51.7">e</text>
<text x="58.9" y="49.1">d</text>
<text x="104.9" y="51.7">CA1</text>
<text x="253.4" y="52.9">GND</text>
<text x="58.9" y="54.2">f</text>
<text x="58.9" y="59.3">DPX</text>
<text x="58.9" y="56.7">g</text>
<text x="104.9" y="59.3">CA4</text>
<text x="104.9" y="56.7">CA3</text>
<text x="104.9" y="54.2">CA2</text>
<text x="162.5" y="54.2">+3V3</text>
<text x="205.1" y="58">R19</text>
<text x="215.2" y="58">R21</text>
<text x="244.4" y="58">R24</text>
<text x="172" y="60.6">R12</text>
<text x="172.2" y="63.1">33k</text>
<text x="205.1" y="60.6">100</text>
<text x="215.3" y="60.6">100</text>
<text x="244.5" y="60.6">100</text>
<text x="80.6" y="72">100</text>
<text x="81.2" y="69.4">R1</text>
<text x="80.6" y="77.1">100</text>
<text x="81.2" y="74.5">R2</text>
<text x="113" y="74.5">R9</text>
<text x="113.1" y="77.1">1k</text>
<text x="128.3" y="72.6">BZ1</text>
<text x="128.3" y="75">Buzzer</text>
<text x="172" y="74.5">R13</text>
<text x="172.8" y="77.1">1k</text>
<text x="179.7" y="74.5">R14</text>
<text x="179.7" y="77.1">100</text>
<text x="187.3" y="74.5">R17</text>
<text x="187.3" y="77.1">100</text>
<text x="205.1" y="73.3">R20</text>
<text x="205.8" y="75.8">1k</text>
<text x="215.2" y="73.3">R22</text>
<text x="215.9" y="75.8">1k</text>
<text x="244.4" y="73.3">R25</text>
<text x="245.2" y="75.8">1k</text>
<text x="80.6" y="82.1">100</text>
<text x="81.2" y="79.6">R3</text>
<text x="122.6" y="83.3">Blue</text>
<text x="123.4" y="80.9">D1</text>
<text x="201.2" y="82.5">GND</text>
<text x="211.3" y="82.5">GND</text>
<text x="240.5" y="82.5">GND</text>
<text x="80.6" y="87.2">100</text>
<text x="81.2" y="89.8">R5</text>
<text x="81.2" y="84.7">R4</text>
<text x="112.4" y="84.7">R10</text>
<text x="113.1" y="87.2">1k</text>
<text x="123.4" y="89.8">D2</text>
<text x="162.9" y="84.7">GND</text>
<text x="80.6" y="92.3">100</text>
<text x="81.2" y="94.8">R6</text>
<text x="112.4" y="93.6">R11</text>
<text x="122.9" y="92.2">Red</text>
<text x="80.6" y="97.4">100</text>
<text x="81.2" y="99.9">R7</text>
<text x="113.1" y="96.1">1k</text>
<text x="121.9" y="101.2">D4</text>
<text x="130" y="100.2">GND</text>
<text x="198" y="97.4">+3V3</text>
<text x="80.6" y="107.5">100</text>
<text x="80.6" y="102.5">100</text>
<text x="81.2" y="105">R8</text>
<text x="112.4" y="103.7">R27</text>
<text x="113.1" y="106.3">1k</text>
<text x="121.9" y="103.7">Green</text>
<text x="201" y="106.2">74LVC1G175DB</text>
<text x="206.9" y="103.7">U3</text>
<text x="244.1" y="106.2">74LVC1G175DB</text>
<text x="250.1" y="103.7">U4</text>
<text x="112.4" y="111.4">R28</text>
<text x="113.1" y="113.9">1k</text>
<text x="121.9" y="108.8">D5</text>
<text x="121.9" y="111.4">Green</text>
<text x="194.1" y="110.1">D</text>
<text x="201.5" y="111.5" transform="rotate(-90 201.5 111.5)">VCC</text>
<text x="205.7" y="110.1">Q</text>
<text x="237.2" y="110.1">D</text>
<text x="244.7" y="111.5" transform="rotate(-90 244.7 111.5)">VCC</text>
<text x="248.9" y="110.1">Q</text>
<text x="130" y="118">GND</text>
<text x="194.1" y="115.2">C</text>
<text x="237.2" y="115.2">C</text>
<text x="48.6" y="125.3">GND</text>
<text x="116.2" y="125.3">GND</text>
<text x="194.1" y="120.2">~{CLR}</text>
<text x="201.5" y="120.9" transform="rotate(-90 201.5 120.9)">GND</text>
<text x="237.2" y="120.2">~{CLR}</text>
<text x="244.7" y="120.9" transform="rotate(-90 244.7 120.9)">GND</text>
<text x="116.2" y="130.4">+3V3</text>
<text x="121.6" y="130.7">GP0:</text>
<text x="189.8" y="126.6">R18</text>
<text x="190.5" y="129.1">1k</text>
<text x="233" y="126.6">R23</text>
<text x="233.7" y="129.1">1k</text>
<text x="48.6" y="138">GND</text>
<text x="61.7" y="143.2">J2</text>
<text x="104.8" y="143.2">J3</text>
<text x="198.6" y="142.2">GND</text>
<text x="163" y="145.6">+3V3</text>
<text x="174.4" y="148.2">C1</text>
<text x="195.6" y="149.4">CutToStart</text>
<text x="198.8" y="147">JP2</text>
<text x="48.6" y="150.7">GND</text>
<text x="116.2" y="150.7">GND</text>
<text x="164.2" y="153.3">GND</text>
<text x="174.4" y="150.7">10u</text>
<text x="188.4" y="152">+3V3</text>
<text x="48.6" y="163.4">GND</text>
<text x="116.2" y="163.4">GND</text>
<text x="48.3" y="172.3">Conn_01x20_Socket</text>
<text x="104.2" y="172.3">Conn_01x20_Socket</text>
<text x="121.6" y="171.6">GP18:</text>
<text x="154.9" y="178.7">H4</text>
<text x="83.1" y="180.3">GND</text>
<text x="154.9" y="183.8">H3</text>
<text x="154.9" y="181.1">MountingHole</text>
<text x="154.9" y="188.9">H2</text>
<text x="154.9" y="191.3">MountingHole</text>
<text x="154.9" y="186.2">MountingHole</text>
<text x="154.9" y="194">H1</text>
<text x="154.9" y="196.4">MountingHole</text>
</g>
<g font-size="1.8" fill="#a1a1a1">
<text x="83.7" y="113.7">U2</text>
<text x="67.9" y="119.1">1</text>
<text x="82.9" y="116.1">Pico</text>
<text x="100.3" y="119.1">40</text>
<text x="67.9" y="121.7">2</text>
<text x="67.9" y="124.2">3</text>
<text x="70.9" y="120.2">GPIO0</text>
<text x="70.9" y="122.8">GPIO1</text>
<text x="70.9" y="125.3">GND</text>
<text x="78.9" y="122.8">Raspberry</text>
<text x="89.4" y="122.8">Pi</text>
<text x="94.2" y="120.2">VBUS</text>
<text x="94.5" y="122.8">VSYS</text>
<text x="95.2" y="125.3">GND</text>
<text x="100.3" y="124.2">38</text>
<text x="100.3" y="121.7">39</text>
<text x="67.9" y="126.7">4</text>
<text x="67.9" y="129.3">5</text>
<text x="67.9" y="131.8">6</text>
<text x="70.9" y="127.9">GPIO2</text>
<text x="70.9" y="130.4">GPIO3</text>
<text x="92.2" y="127.9">3V3_EN</text>
<text x="95.6" y="130.4">3V3</text>
<text x="100.3" y="131.8">35</text>
<text x="100.3" y="129.3">36</text>
<text x="100.3" y="126.7">37</text>
<text x="67.9" y="134.4">7</text>
<text x="67.9" y="136.9">8</text>
<text x="70.9" y="132.9">GPIO4</text>
<text x="70.9" y="135.5">GPIO5</text>
<text x="86.4" y="135.5">GPIO28_ADC2</text>
<text x="89.9" y="132.9">ADC_VREF</text>
<text x="100.3" y="136.9">33</text>
<text x="100.3" y="134.4">34</text>
<text x="67.3" y="142">10</text>
<text x="67.9" y="139.4">9</text>
<text x="70.9" y="143.1">GPIO7</text>
<text x="70.9" y="138">GND</text>
<text x="70.9" y="140.6">GPIO6</text>
<text x="86.4" y="143.1">GPIO26_ADC0</text>
<text x="86.4" y="140.6">GPIO27_ADC1</text>
<text x="94.2" y="138">AGND</text>
<text x="100.3" y="142">31</text>
<text x="100.3" y="139.4">32</text>
<text x="235.7" y="143.6">J1</text>
<text x="67.3" y="144.5">11</text>
<text x="67.3" y="147.1">12</text>
<text x="67.3" y="149.6">13</text>
<text x="70.9" y="145.6">GPIO8</text>
<text x="70.9" y="148.2">GPIO9</text>
<text x="92.2" y="148.2">GPIO22</text>
<text x="95.2" y="145.6">RUN</text>
<text x="100.3" y="149.6">28</text>
<text x="100.3" y="147.1">29</text>
<text x="100.3" y="144.5">30</text>
<text x="238.7" y="149.6">1</text>
<text x="238.7" y="147.1">2</text>
<text x="252.7" y="146.8">Wire_NC</text>
<text x="254.7" y="144.4">JP1</text>
<text x="67.3" y="152.1">14</text>
<text x="67.3" y="154.7">15</text>
<text x="70.9" y="150.7">GND</text>
<text x="70.9" y="153.3">GPIO10</text>
<text x="70.9" y="155.8">GPIO11</text>
<text x="92.2" y="155.8">GPIO20</text>
<text x="92.2" y="153.3">GPIO21</text>
<text x="95.2" y="150.7">GND</text>
<text x="100.3" y="154.7">26</text>
<text x="100.3" y="152.1">27</text>
<text x="253.3" y="150.6">1</text>
<text x="258.4" y="150.6">2</text>
<text x="67.3" y="157.2">16</text>
<text x="67.3" y="159.8">17</text>
<text x="70.9" y="158.3">GPIO12</text>
<text x="70.9" y="160.9">GPIO13</text>
<text x="92.2" y="160.9">GPIO18</text>
<text x="92.2" y="158.3">GPIO19</text>
<text x="100.3" y="159.8">24</text>
<text x="100.3" y="157.2">25</text>
<text x="67.3" y="162.3">18</text>
<text x="67.3" y="164.8">19</text>
<text x="67.3" y="167.4">20</text>
<text x="70.9" y="163.4">GND</text>
<text x="70.9" y="166">GPIO14</text>
<text x="92.2" y="166">GPIO17</text>
<text x="95.2" y="163.4">GND</text>
<text x="100.3" y="167.4">21</text>
<text x="100.3" y="164.8">22</text>
<text x="100.3" y="162.3">23</text>
<text x="70.9" y="168.5">GPIO15</text>
<text x="82.3" y="172.8" transform="rotate(-90 82.3 172.8)">41</text>
<text x="83.4" y="169.2" transform="rotate(-90 83.4 169.2)">SWCLK</text>
<text x="84.8" y="172.8" transform="rotate(-90 84.8 172.8)">42</text>
<text x="86" y="169.2" transform="rotate(-90 86 169.2)">GND</text>
<text x="87.4" y="172.8" transform="rotate(-90 87.4 172.8)">43</text>
<text x="88.5" y="169.2" transform="rotate(-90 88.5 169.2)">SWDIO</text>
<text x="92.2" y="168.5">GPIO16</text>
</g>
</svg>
